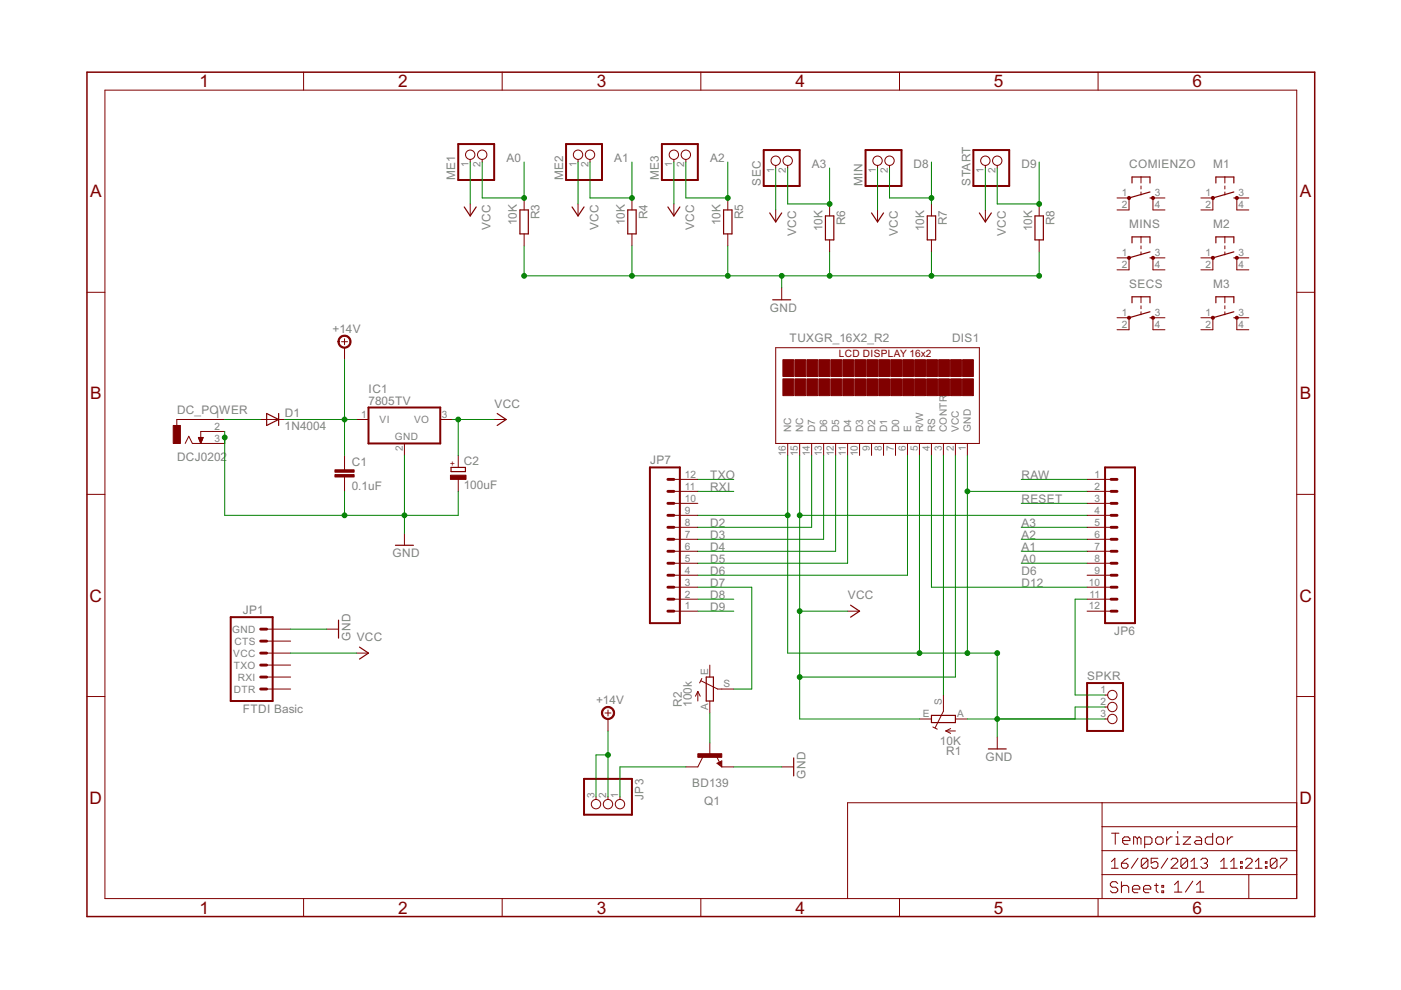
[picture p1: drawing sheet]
<svg xmlns="http://www.w3.org/2000/svg" width="297mm" height="210mm" viewBox="0 0 297 210" stroke-linecap="round" stroke-linejoin="round" font-family="sans-serif">
<path d="M97.2 30.5h7.6v7.7h-7.6zM120 30.5h7.6v7.7h-7.6zM140.3 30.5h7.7v7.7h-7.7zM161.9 31.8h7.6v7.6h-7.6zM183.5 31.8h7.6v7.6h-7.6zM206.4 31.8h7.6v7.6h-7.6zM78.1 86.4h15.2v7.6h-15.2zM137.8 99.1h6.3v33h-6.3zM234.3 99.1h6.3v33h-6.3zM48.9 130.9h8.9v17.7h-8.9zM230.5 144.8h7.6v10.2h-7.6zM123.8 165.1h10.2v7.6h-10.2z" fill="none" stroke="#800000" stroke-width=".42"/>
<g fill="none" stroke="#800000" stroke-width=".61">
<path d="M141.6 106.7h1.3M141.6 104.2h1.3M141.6 101.6h1.3M141.6 111.8h1.3M141.6 109.3h1.3M141.6 114.3h1.3M141.6 116.9h1.3M141.6 119.4h1.3M235.6 106.7h1.2M235.6 104.2h1.2M235.6 101.6h1.2M235.6 111.8h1.2"/>
<path d="M235.6 109.3h1.2M235.6 114.3h1.2M235.6 116.9h1.2M235.6 119.4h1.2M55.3 135.9h1.2M55.3 138.5h1.2M55.3 133.4h1.2M141.6 122h1.3M141.6 124.5h1.3M141.6 127h1.3M141.6 129.6h1.3M235.6 122h1.2"/>
<path d="M235.6 124.5h1.2M235.6 127h1.2M235.6 129.6h1.2M55.3 141h1.2M55.3 143.6h1.2M55.3 146.1h1.2"/>
</g>
<g fill="none" stroke="#800000" stroke-width=".21">
<path d="M22.2 19.1h252.7v171.4h-252.7zM64.4 15.3v3.8M106.5 15.3v3.8M148.6 15.3v3.8M190.7 15.3v3.8M232.8 15.3v3.8M99.7 33.8v.6M102.2 33.8v.6M122.6 33.8v.6M125.1 33.8v.6M142.9 33.8v.6M145.4 33.8v.6"/>
<path d="M164.5 35.1v.5M167 35.1v.5M186.1 35.1v.5M188.6 35.1v.5M208.9 35.1v.5M211.4 35.1v.5M241.9 37.5v1.3M241.9 39.4v.7M259.7 37.5v1.3M259.7 39.4v.7M99.7 43.2v2.6M111.1 42v2.5"/>
<path d="M111.1 49.6v2.5M122.6 43.2v2.6M134 42v2.5M134 49.6v2.5M142.9 43.2v2.6M154.3 42v2.5M154.3 49.6v2.5M164.5 44.5v2.6M175.9 43.2v2.6M175.9 50.9v2.5M186.1 44.5v2.6M197.5 43.2v2.6"/>
<path d="M197.5 50.9v2.5M208.9 44.5v2.6M220.3 43.2v2.6M220.3 50.9v2.5M236.8 42h2.6v2.5h-2.6M236.8 54.7h2.6v2.5h-2.6M241.9 40.7v.6M241.9 50.2v1.3M241.9 52.1v.7M241.9 53.4v.6M247 42h-2.5v2.5h2.5M247 54.7h-2.5v2.5h2.5"/>
<path d="M254.6 42h2.6v2.5h-2.6M254.6 54.7h2.6v2.5h-2.6M259.7 40.7v.6M259.7 50.2v1.3M259.7 52.1v.7M259.7 53.4v.6M264.8 42h-2.6v2.5h2.6M264.8 54.7h-2.6v2.5h2.6M18.4 62h3.8M72.4 72.5h1.3M73 71.8v1.3M73 73.7v2.6"/>
<path d="M164.5 73.7h43.1v20.3h-43.1zM165.7 61v2.6M236.8 67.4h2.6v2.5h-2.6M241.9 62.9v1.3M241.9 64.8v.7M241.9 66.1v.6M247 67.4h-2.5v2.5h2.5M254.6 67.4h2.6v2.5h-2.6M259.7 62.9v1.3M259.7 64.8v.7M259.7 66.1v.6M264.8 67.4h-2.6v2.5h2.6"/>
<path d="M274.9 62h3.8M39.3 94l.7-1.5 .8 1.5h6.8M42.1 92.8h1l-.5 1.2zM42.1 92.8h1M42.1 92.9h.9M42.2 93h.7M42.2 93.2h.7M42.3 93.3h.6M42.3 93.4h.5M42.4 93.5h.4M42.4 93.7h.3M42.5 93.8h.2"/>
<path d="M42.5 93.9h.1M47.6 88.9h-10.1v1.3M47.6 91.5h-5v2.5M55.3 88.9h5M73 96.6v3M75.6 88.9h2.5M85.7 94v2.6M93.3 88.9h2.6M97.2 96.6v2.5M104.8 88.9h2.5M167 94v2.6M169.5 94v2.6"/>
<path d="M172.1 94v2.6M174.6 94v2.6M177.2 94v2.6M179.7 94v2.6M182.2 94v2.6M184.8 94v2.6M187.3 94v2.6M189.9 94v2.6M192.4 94v2.6M194.9 94v2.6M197.5 94v2.6M200 94v2.6"/>
<path d="M202.6 94v2.6M205.1 94v2.6M18.4 104.8h3.8M73 101.1v3.1M85.7 113.1v2.5M97.2 101.6v2.6M142.9 101.6h5.1M142.9 104.2h5.1M142.9 106.7h5.1M142.9 109.3h5.1M142.9 111.8h5.1M142.9 114.3h5.1"/>
<path d="M142.9 116.9h5.1M142.9 119.4h5.1M230.5 101.6h5.1M230.5 104.2h5.1M230.5 106.7h5.1M230.5 109.3h5.1M230.5 111.8h5.1M230.5 114.3h5.1M230.5 116.9h5.1M230.5 119.4h5.1M274.9 104.8h3.8M56.5 138.5h5.1"/>
<path d="M56.5 135.9h5.1M56.5 133.4h5.1M69.2 133.4h2.6M75.6 138.5h2.5M142.9 122h5.1M142.9 124.5h5.1M142.9 127h5.1M142.9 129.6h5.1M179.7 129.6h2.5M230.5 122h5.1M230.5 124.5h5.1M230.5 127h5.1"/>
<path d="M230.5 129.6h5.1M18.4 147.7h3.8M56.5 146.1h5.1M56.5 143.6h5.1M56.5 141h5.1M128.3 151.2h1.2M128.9 150.5v1.3M128.9 152.4v2.6M148 146.6v2M148 146.6l-.6 1M148 146.6l.5 1M148.6 144.3l3.5 1.8h3.5"/>
<path d="M148.8 143.8l-.5 1M150.5 141v2.6M150.5 148.6v2.6M150.5 157.5v2.6M194.9 152.4h2.6M197.8 154.1l.9 .5M200 147.4v3.4l-1.7 3.5M200.5 155h2.1M200.5 155l1 .5M201.5 154.5l-1 .5M202.6 152.4h2.5M211.4 156.3v2.5"/>
<path d="M234.3 152.4h.6M234.3 147.4h.6M234.3 149.9h.6M274.9 147.7h3.8M126.4 168.9v.6M128.9 168.9v.6M131.4 168.9v.6M149 160.6l-1 2h-2.6M151.9 160.4l.6 1.2M152 161.8l1-.5v1.3zM153 162.6h2.6M165.7 162.6h2.6"/>
<path d="M233.7 170.2v20.3M233.7 175.3h41.2M235.7 176.7h1.5M236.5 176.7v2.3M238 178.2h1.6v-.4l-.4-.4h-.8l-.4 .4v.8l.4 .4h.8M241.1 177.8l.4-.4 .4 .4v1.2M241.1 177.8l-.4-.4h-.4v1.6M241.1 177.8v1.2M242.7 179h1.2l.3-.4v-.8l-.3-.4h-1.2v2.4M245 177.8l.4-.4h.8l.4 .4v.8l-.4 .4h-.8l-.4-.4zM247.4 177.4v1.6M248.5 177.4h-.4l-.7 .8"/>
<path d="M249.3 179h.8M249.3 177.4h.4v1.6M249.7 176.3v.4M250.9 177.4h1.5l-1.5 1.6h1.5M253.6 177.4h.8l.4 .4v1.2h-1.2l-.4-.4 .4-.4h1.2M257.1 176.7v2.3h-1.2l-.4-.4v-.8l.4-.4h1.2M258.3 177.4h.8l.3 .4v.8l-.3 .4h-.8l-.4-.4v-.8zM260.2 177.4v1.6M261.4 177.4h-.4l-.8 .8M274.9 170.2h-95.2v20.3M64.4 190.5v3.8M106.5 190.5v3.8"/>
<path d="M148.6 190.5v3.8M190.7 190.5v3.8M232.8 190.5v3.8M233.7 185.4h41.2M233.7 180.4h41.2M235.6 182.7l.8-.7v2.1M235.6 184.1h1.5M237 187.3l-.4-.4h-.8l-.4 .4v.4l.4 .4h.8l.4 .4v.4l-.4 .4h-.8l-.4-.4M237.8 183h1l.4 .4v.3l-.4 .4h-.7l-.3-.4zM237.8 186.9v2.4M237.8 188.1l.3-.4h.8l.4 .4v1.2M239.2 182l-.7 .3-.7 .7"/>
<path d="M240.1 188.5h1.6v-.4l-.4-.4h-.8l-.4 .4v.8l.4 .4h.8M241.3 182l-1.4 2.1M242.4 188.5h1.6v-.4l-.4-.4h-.8l-.4 .4v.8l.4 .4h.8M243.4 182.3v1.4l-.4 .4h-.7l-.3-.4M243.4 182.3l-.4-.3h-.7l-.3 .3v1.4M243.4 182.3l-1.4 1.4M244.8 187.7h.8M245.2 187.3v1.6l.4 .4M245.5 182h-1.4v1l.7-.3h.3l.4 .3v.7l-.4 .4h-.7l-.3-.4M246.3 187.7h.4v.4h-.4zM246.3 188.9h.4v.4h-.4zM247.6 182l-1.4 2.1"/>
<path d="M248.3 182.3l.3-.3h.7l.4 .3v.4l-1.4 1.4h1.4M249 187.6l.8-.8v2.3M249 189.1h1.6M251.8 182.3v1.4l-.4 .4h-.7l-.3-.4M251.8 182.3l-.4-.3h-.7l-.3 .3v1.4M251.8 182.3l-1.4 1.4M252.5 184.1h1.4M252.5 182.7l.7-.7v2.1M252.9 186.8l-1.6 2.3M253.7 189.1h1.5M253.7 187.6l.8-.8v2.3M254.6 182.3l.4-.3h.7l.3 .3v.4l-.3 .3"/>
<path d="M255.3 183h.4M255.7 183l.3 .4v.3l-.3 .4h-.7l-.4-.4M258.8 184.1h1.4M258.8 182.7l.7-.7v2.1M260.9 184.1h1.4M260.9 182.7l.7-.7v2.1M263 183.7h.4v.4h-.4zM263 182.7h.4v.3h-.4zM264.1 182.3l.3-.3h.7l.4 .3v.4l-1.4 1.4h1.4M264.8 185.4v5.1M266.2 184.1h1.4M266.2 182.7l.7-.7v2.1"/>
<path d="M268.3 183.7h.3v.4h-.3zM268.3 182.7h.3v.3h-.3zM270.7 182.3v1.4l-.3 .4h-.7l-.4-.4M270.7 182.3l-.3-.3h-.7l-.4 .3v1.4M270.7 182.3l-1.4 1.4M271.4 182h1.4v.3l-1.4 1.4v.4"/>
<circle cx="99.7" cy="32.8" r=".99"/>
<circle cx="102.2" cy="32.8" r=".99"/>
<circle cx="122.6" cy="32.8" r=".99"/>
<circle cx="125.1" cy="32.8" r=".99"/>
<circle cx="142.9" cy="32.8" r=".99"/>
<circle cx="145.4" cy="32.8" r=".99"/>
<circle cx="164.5" cy="34.1" r=".99"/>
<circle cx="167" cy="34.1" r=".99"/>
<circle cx="186.1" cy="34.1" r=".99"/>
<circle cx="188.6" cy="34.1" r=".99"/>
<circle cx="208.9" cy="34.1" r=".99"/>
<circle cx="211.4" cy="34.1" r=".99"/>
<circle cx="235.8" cy="152.4" r=".99"/>
<circle cx="235.8" cy="147.4" r=".99"/>
<circle cx="235.8" cy="149.9" r=".99"/>
<circle cx="126.4" cy="170.5" r=".99"/>
<circle cx="128.9" cy="170.5" r=".99"/>
<circle cx="131.4" cy="170.5" r=".99"/>
</g>
<g fill="#800000" stroke="#800000" stroke-width=".21">
<path d="M36.7 90.2h1.5v3.8h-1.5z"/>
<path d="M71 100.6h4.1v.5h-4.1z"/>
<path d="M71 99.6h4.1v.5h-4.1z"/>
<path d="M95.5 100.8h3.3v.8h-3.3z"/>
<path d="M204.1 76.3h2.3v3.5h-2.3z"/>
<path d="M204.1 80.3h2.3v3.6h-2.3z"/>
<path d="M201.5 76.3h2.3v3.5h-2.3z"/>
<path d="M201.5 80.3h2.3v3.6h-2.3z"/>
<path d="M199 76.3h2.3v3.5h-2.3z"/>
<path d="M199 80.3h2.3v3.6h-2.3z"/>
<path d="M196.5 76.3h2.3v3.5h-2.3z"/>
<path d="M196.5 80.3h2.3v3.6h-2.3z"/>
<path d="M193.9 76.3h2.3v3.5h-2.3z"/>
<path d="M193.9 80.3h2.3v3.6h-2.3z"/>
<path d="M191.4 76.3h2.3v3.5h-2.3z"/>
<path d="M191.4 80.3h2.3v3.6h-2.3z"/>
<path d="M188.8 76.3h2.3v3.5h-2.3z"/>
<path d="M188.8 80.3h2.3v3.6h-2.3z"/>
<path d="M186.3 76.3h2.3v3.5h-2.3z"/>
<path d="M186.3 80.3h2.3v3.6h-2.3z"/>
<path d="M183.8 76.3h2.3v3.5h-2.3z"/>
<path d="M183.8 80.3h2.3v3.6h-2.3z"/>
<path d="M181.2 76.3h2.3v3.5h-2.3z"/>
<path d="M181.2 80.3h2.3v3.6h-2.3z"/>
<path d="M178.7 76.3h2.3v3.5h-2.3z"/>
<path d="M178.7 80.3h2.3v3.6h-2.3z"/>
<path d="M176.1 76.3h2.3v3.5h-2.3z"/>
<path d="M176.1 80.3h2.3v3.6h-2.3z"/>
<path d="M173.6 76.3h2.3v3.5h-2.3z"/>
<path d="M173.6 80.3h2.3v3.6h-2.3z"/>
<path d="M171.1 76.3h2.3v3.5h-2.3z"/>
<path d="M171.1 80.3h2.3v3.6h-2.3z"/>
<path d="M168.5 76.3h2.3v3.5h-2.3z"/>
<path d="M168.5 80.3h2.3v3.6h-2.3z"/>
<path d="M166 76.3h2.3v3.5h-2.3z"/>
<path d="M166 80.3h2.3v3.6h-2.3z"/>
<path d="M148 159.8h5v.8h-5z"/>
</g>
<g fill="none" stroke="#800000" stroke-width=".25">
<path d="M240 38.8v-1.3h3.8v1.3M257.8 38.8v-1.3h3.8v1.3M98.4 43.9l1.3 1.9 1.3-1.9M110.2 44.5h1.8v5.1h-1.8zM121.3 43.9l1.3 1.9 1.2-1.9M133.1 44.5h1.8v5.1h-1.8zM141.6 43.9l1.3 1.9 1.2-1.9M153.4 44.5h1.8v5.1h-1.8zM163.2 45.1l1.3 2 1.2-2M175 45.8h1.8v5.1h-1.8zM184.8 45.1l1.3 2 1.2-2M196.6 45.8h1.8v5.1h-1.8z"/>
<path d="M207.6 45.1l1.3 2 1.3-2M219.4 45.8h1.8v5.1h-1.8zM240 51.5v-1.3h3.8v1.3M243.8 42h.7M243.8 40.7l-4.4 1.3M243.8 54.7h.7M243.8 53.4l-4.4 1.3M257.8 51.5v-1.3h3.8v1.3M261.6 42h.6M261.6 54.7h.6M261.6 40.7l-4.4 1.3M261.6 53.4l-4.4 1.3"/>
<path d="M163.8 63.6h3.8M240 64.2v-1.3h3.8v1.3M243.8 67.4h.7M243.8 66.1l-4.4 1.3M257.8 64.2v-1.3h3.8v1.3M261.6 67.4h.6M261.6 66.1l-4.4 1.3M56.5 87.7l2.6 1.2-2.6 1.3zM59.1 87.7v2.5M95.6 99.1h3.1v.9h-3.1zM105.4 87.7l1.9 1.2-1.9 1.3M83.8 115.6h3.9"/>
<path d="M71.8 131.5v3.8M76.2 137.2l1.9 1.3-1.9 1.2M180.3 128.3l1.9 1.3-1.9 1.3M149.7 143.6h1.6v5h-1.6zM197.5 151.7h5.1v1.5h-5.1zM209.5 158.8h3.8M152.9 161.6v.7l-.6-.5 .5-.2v.4l-.3-.2M168.3 160.7v3.8"/>
</g>
<g fill="#800000" stroke="#800000" stroke-width=".21">
<path d="M72 71.5a1.4 1.4 0 0 1 2.2 .2 1.4 1.4 0 0 1-.8 2.1 1.4 1.4 0 0 1-1.8-1.3h.3a1.14 1.14 0 0 1 1.7-1 1.14 1.14 0 0 1 .1 1.9 1.14 1.14 0 0 1-1.8-.7v-.2h-.3z" fill-rule="evenodd"/>
<path d="M127.9 150.2a1.4 1.4 0 0 1 2.2 .3 1.4 1.4 0 0 1-.8 2 1.4 1.4 0 0 1-1.8-1.3h.3a1.15 1.15 0 0 1 1.6-1.1 1.15 1.15 0 0 1 .3 1.9 1.15 1.15 0 0 1-1.9-.6v-.2h-.3z" fill-rule="evenodd"/>
<circle cx="239.4" cy="42" r=".33"/>
<circle cx="244.5" cy="42" r=".33"/>
<circle cx="239.4" cy="54.7" r=".33"/>
<circle cx="244.5" cy="54.7" r=".33"/>
<circle cx="239.4" cy="67.4" r=".33"/>
<circle cx="244.5" cy="67.4" r=".33"/>
<circle cx="257.2" cy="42" r=".33"/>
<circle cx="262.2" cy="42" r=".33"/>
<circle cx="257.2" cy="54.7" r=".33"/>
<circle cx="262.2" cy="54.7" r=".33"/>
<circle cx="257.2" cy="67.4" r=".33"/>
<circle cx="262.2" cy="67.4" r=".33"/>
</g>
<path d="M18.4 15.3h260.3v179h-260.3z" fill="none" stroke="#800000" stroke-width=".32"/>
<g fill="none" stroke="#008000" stroke-width=".21">
<path d="M99.7 34.4v8.8M102.2 34.4v7.6h8.9v-7.6M122.6 34.4v8.8M125.1 34.4v7.6h8.9v-7.6M142.9 34.4v8.8M145.4 34.4v7.6h8.9v-7.6M164.5 35.6v8.9M167 35.6v7.6h8.9v-7.6M186.1 35.6v8.9M188.6 35.6v6.4h8.9M197.5 34.4v8.8M208.9 35.6v8.9"/>
<path d="M220.3 34.4v8.8h-8.9v-7.6M111.1 52.1v6.4h109.2v-5.1M134 52.1v6.4M154.3 52.1v6.4M165.7 58.5v2.5M175.9 53.4v5.1M197.5 53.4v5.1M73 76.3v20.3M47.6 88.9h7.7M47.6 91.5v17.8h49.6v-5.1M60.3 88.9h15.3M85.7 96.6v16.5"/>
<path d="M95.9 88.9h8.9M97.2 88.9v7.7M167 96.6v41.9h44.4v17.8M169.5 96.6v55.8h25.4M172.1 96.6v15.2h-24.1M174.6 96.6v17.7h-26.6M177.2 96.6v20.3h-29.2M179.7 96.6v22.8h-31.7M192.4 96.6v25.4h-44.4M194.9 96.6v41.9M197.5 96.6v27.9h33M200 96.6v50.8"/>
<path d="M202.6 96.6v47h-33.1M205.1 96.6v41.9M73 104.2v5.1M148 101.6h7.6M148 104.2h7.6M148 109.3h19M169.5 109.3h61M205.1 104.2h25.4M216.5 106.7h14M216.5 101.6h14M216.5 111.8h14M216.5 114.3h14"/>
<path d="M216.5 116.9h14M216.5 119.4h14M61.6 138.5h14M61.6 133.4h7.6M148 124.5h11.4v21.6h-3.8M148 129.6h7.6M148 127h7.6M169.5 129.6h10.2M230.5 127h-2.6v20.4h6.4M128.9 155v13.9M150.5 151.2v6.3M205.1 152.4h29.2"/>
<path d="M234.3 149.9h-6.4v2.5M128.9 160.1h-2.5v8.8M145.4 162.6h-14v6.3M155.6 162.6h10.1"/>
</g>
<g fill="#008000" stroke="#008000" stroke-width=".21">
<circle cx="220.3" cy="43.2" r=".51"/>
<circle cx="197.5" cy="42" r=".51"/>
<circle cx="175.9" cy="43.2" r=".51"/>
<circle cx="154.3" cy="42" r=".51"/>
<circle cx="134" cy="42" r=".51"/>
<circle cx="111.1" cy="42" r=".51"/>
<circle cx="97.2" cy="88.9" r=".51"/>
<circle cx="169.5" cy="143.6" r=".51"/>
<circle cx="169.5" cy="129.6" r=".51"/>
<circle cx="169.5" cy="109.3" r=".51"/>
<circle cx="47.6" cy="92.8" r=".51"/>
<circle cx="85.7" cy="109.3" r=".51"/>
<circle cx="73" cy="109.3" r=".51"/>
<circle cx="205.1" cy="138.5" r=".51"/>
<circle cx="194.9" cy="138.5" r=".51"/>
<circle cx="211.4" cy="138.5" r=".51"/>
<circle cx="211.4" cy="152.4" r=".51"/>
<circle cx="167" cy="109.3" r=".51"/>
<circle cx="205.1" cy="104.2" r=".51"/>
<circle cx="165.7" cy="58.5" r=".51"/>
<circle cx="134" cy="58.5" r=".51"/>
<circle cx="154.3" cy="58.5" r=".51"/>
<circle cx="175.9" cy="58.5" r=".51"/>
<circle cx="197.5" cy="58.5" r=".51"/>
<circle cx="220.3" cy="58.5" r=".51"/>
<circle cx="111.1" cy="58.5" r=".51"/>
<circle cx="73" cy="88.9" r=".51"/>
<circle cx="128.9" cy="160.1" r=".51"/>
</g>
<g font-size="4.1" fill="#800000">
<text x="42.3" y="18.5">1</text>
<text x="84.4" y="18.5">2</text>
<text x="126.5" y="18.5">3</text>
<text x="168.6" y="18.5">4</text>
<text x="210.7" y="18.5">5</text>
<text x="252.9" y="18.5">6</text>
<text x="19.1" y="41.8">A</text>
<text x="275.6" y="41.8">A</text>
<text x="19.1" y="84.7">B</text>
<text x="275.6" y="84.7">B</text>
<text x="19" y="127.5">C</text>
<text x="275.5" y="127.5">C</text>
<text x="19" y="170.4">D</text>
<text x="275.5" y="170.4">D</text>
<text x="42.3" y="193.7">1</text>
<text x="84.4" y="193.7">2</text>
<text x="126.5" y="193.7">3</text>
<text x="168.6" y="193.7">4</text>
<text x="210.7" y="193.7">5</text>
<text x="252.9" y="193.7">6</text>
</g>
<g font-size="2.8" fill="#808080">
<text x="107.4" y="34.4">A0</text>
<text x="130.2" y="34.4">A1</text>
<text x="150.5" y="34.4">A2</text>
<text x="172.1" y="35.6">A3</text>
<text x="193.7" y="35.6">D8</text>
<text x="216.6" y="35.6">D9</text>
<text x="239.4" y="35.6">COMIENZO</text>
<text x="257.2" y="35.6">M1</text>
<text x="96.5" y="38.1" transform="rotate(-90 96.5 38.1)">ME1</text>
<text x="119.4" y="38.1" transform="rotate(-90 119.4 38.1)">ME2</text>
<text x="139.7" y="38.1" transform="rotate(-90 139.7 38.1)">ME3</text>
<text x="161.3" y="39.4" transform="rotate(-90 161.3 39.4)">SEC</text>
<text x="182.9" y="39.4" transform="rotate(-90 182.9 39.4)">MIN</text>
<text x="205.7" y="39.4" transform="rotate(-90 205.7 39.4)">START</text>
<text x="109.6" y="47.8" transform="rotate(-90 109.6 47.8)">10K</text>
<text x="114.4" y="46.5" transform="rotate(-90 114.4 46.5)">R3</text>
<text x="132.5" y="47.8" transform="rotate(-90 132.5 47.8)">10K</text>
<text x="137.3" y="46.5" transform="rotate(-90 137.3 46.5)">R4</text>
<text x="152.8" y="47.8" transform="rotate(-90 152.8 47.8)">10K</text>
<text x="157.6" y="46.5" transform="rotate(-90 157.6 46.5)">R5</text>
<text x="179.2" y="47.7" transform="rotate(-90 179.2 47.7)">R6</text>
<text x="200.8" y="47.7" transform="rotate(-90 200.8 47.7)">R7</text>
<text x="223.6" y="47.7" transform="rotate(-90 223.6 47.7)">R8</text>
<text x="104" y="48.7" transform="rotate(-90 104 48.7)">VCC</text>
<text x="126.9" y="48.7" transform="rotate(-90 126.9 48.7)">VCC</text>
<text x="147.2" y="48.7" transform="rotate(-90 147.2 48.7)">VCC</text>
<text x="168.8" y="50" transform="rotate(-90 168.8 50)">VCC</text>
<text x="174.4" y="49.1" transform="rotate(-90 174.4 49.1)">10K</text>
<text x="190.4" y="50" transform="rotate(-90 190.4 50)">VCC</text>
<text x="196" y="49.1" transform="rotate(-90 196 49.1)">10K</text>
<text x="213.2" y="50" transform="rotate(-90 213.2 50)">VCC</text>
<text x="218.8" y="49.1" transform="rotate(-90 218.8 49.1)">10K</text>
<text x="239.4" y="48.3">MINS</text>
<text x="257.2" y="48.3">M2</text>
<text x="239.4" y="61">SECS</text>
<text x="257.2" y="61">M3</text>
<text x="70.5" y="70.5">+14V</text>
<text x="163.2" y="66.1">GND</text>
<text x="167.4" y="72.4">TUXGR_16X2_R2</text>
<text x="201.9" y="72.4">DIS1</text>
<text x="78.2" y="83.2">IC1</text>
<text x="37.5" y="87.7">DC_POWER</text>
<text x="60.4" y="88.5">D1</text>
<text x="78.1" y="85.8">7805TV</text>
<text x="104.8" y="86.4">VCC</text>
<text x="60.3" y="91.3">1N4004</text>
<text x="37.5" y="97.8">DCJ0202</text>
<text x="74.6" y="98.7">C1</text>
<text x="98.4" y="98.6">C2</text>
<text x="137.8" y="98.3">JP7</text>
<text x="150.5" y="101.6">TXO</text>
<text x="216.6" y="101.6">RAW</text>
<text x="74.6" y="103.8">0.1uF</text>
<text x="98.3" y="103.7">100uF</text>
<text x="150.5" y="104.2">RXI</text>
<text x="216.6" y="106.7">RESET</text>
<text x="150.5" y="111.8">D2</text>
<text x="216.6" y="111.8">A3</text>
<text x="83.2" y="118.2">GND</text>
<text x="150.5" y="114.3">D3</text>
<text x="150.5" y="116.9">D4</text>
<text x="150.5" y="119.4">D5</text>
<text x="216.6" y="114.3">A2</text>
<text x="216.6" y="116.9">A1</text>
<text x="216.6" y="119.4">A0</text>
<text x="150.5" y="124.5">D7</text>
<text x="150.5" y="122">D6</text>
<text x="216.6" y="124.5">D12</text>
<text x="216.6" y="122">D6</text>
<text x="51.5" y="130.1">JP1</text>
<text x="150.5" y="129.6">D9</text>
<text x="150.5" y="127">D8</text>
<text x="179.7" y="127">VCC</text>
<text x="74.3" y="135.9" transform="rotate(-90 74.3 135.9)">GND</text>
<text x="75.6" y="135.9">VCC</text>
<text x="236.2" y="134.7">JP6</text>
<text x="126.4" y="149.3">+14V</text>
<text x="144.5" y="149.9" transform="rotate(-90 144.5 149.9)">R2</text>
<text x="146.7" y="149.9" transform="rotate(-90 146.7 149.9)">100k</text>
<text x="230.5" y="144.2">SPKR</text>
<text x="51.5" y="151.2">FTDI Basic</text>
<text x="199.3" y="158">10K</text>
<text x="200.6" y="160.2">R1</text>
<text x="208.9" y="161.3">GND</text>
<text x="146.7" y="166.9">BD139</text>
<text x="170.8" y="165.1" transform="rotate(-90 170.8 165.1)">GND</text>
<text x="136.4" y="169.6" transform="rotate(-90 136.4 169.6)">JP3</text>
<text x="149.3" y="170.7">Q1</text>
</g>
<g font-size="2.4" fill="#808080">
<text x="99.3" y="35.3" transform="rotate(-90 99.3 35.3)">1</text>
<text x="101.9" y="35.3" transform="rotate(-90 101.9 35.3)">2</text>
<text x="122.2" y="35.3" transform="rotate(-90 122.2 35.3)">1</text>
<text x="124.7" y="35.3" transform="rotate(-90 124.7 35.3)">2</text>
<text x="142.5" y="35.3" transform="rotate(-90 142.5 35.3)">1</text>
<text x="145.1" y="35.3" transform="rotate(-90 145.1 35.3)">2</text>
<text x="164.1" y="36.6" transform="rotate(-90 164.1 36.6)">1</text>
<text x="166.6" y="36.6" transform="rotate(-90 166.6 36.6)">2</text>
<text x="185.7" y="36.6" transform="rotate(-90 185.7 36.6)">1</text>
<text x="188.2" y="36.6" transform="rotate(-90 188.2 36.6)">2</text>
<text x="208.5" y="36.6" transform="rotate(-90 208.5 36.6)">1</text>
<text x="211.1" y="36.6" transform="rotate(-90 211.1 36.6)">2</text>
<text x="237.8" y="41.6">1</text>
<text x="244.8" y="41.6">3</text>
<text x="255.6" y="41.6">1</text>
<text x="262.6" y="41.6">3</text>
<text x="237.8" y="44.2">2</text>
<text x="244.8" y="44.2">4</text>
<text x="255.6" y="44.2">2</text>
<text x="262.6" y="44.2">4</text>
<text x="237.8" y="54.3">1</text>
<text x="237.8" y="56.9">2</text>
<text x="244.8" y="54.3">3</text>
<text x="244.8" y="56.9">4</text>
<text x="255.6" y="54.3">1</text>
<text x="255.6" y="56.9">2</text>
<text x="262.6" y="54.3">3</text>
<text x="262.6" y="56.9">4</text>
<text x="237.8" y="67">1</text>
<text x="237.8" y="69.6">2</text>
<text x="244.8" y="67">3</text>
<text x="244.8" y="69.6">4</text>
<text x="255.6" y="67">1</text>
<text x="255.6" y="69.6">2</text>
<text x="262.6" y="67">3</text>
<text x="262.6" y="69.6">4</text>
<text x="45.5" y="88.6">1</text>
<text x="76.6" y="88.6">1</text>
<text x="80.5" y="89.7">VI</text>
<text x="87.8" y="89.7">VO</text>
<text x="93.7" y="88.6">3</text>
<text x="45.5" y="91.1">2</text>
<text x="45.5" y="93.7">3</text>
<text x="83.7" y="93.3">GND</text>
<text x="85.4" y="95.6" transform="rotate(-90 85.4 95.6)">2</text>
<text x="167.8" y="91.7" transform="rotate(-90 167.8 91.7)">NC</text>
<text x="170.3" y="91.7" transform="rotate(-90 170.3 91.7)">NC</text>
<text x="172.8" y="91.7" transform="rotate(-90 172.8 91.7)">D7</text>
<text x="175.4" y="91.7" transform="rotate(-90 175.4 91.7)">D6</text>
<text x="177.9" y="91.7" transform="rotate(-90 177.9 91.7)">D5</text>
<text x="180.5" y="91.7" transform="rotate(-90 180.5 91.7)">D4</text>
<text x="183" y="91.7" transform="rotate(-90 183 91.7)">D3</text>
<text x="184.4" y="95.6" transform="rotate(-90 184.4 95.6)">9</text>
<text x="185.5" y="91.7" transform="rotate(-90 185.5 91.7)">D2</text>
<text x="187" y="95.6" transform="rotate(-90 187 95.6)">8</text>
<text x="188.1" y="91.7" transform="rotate(-90 188.1 91.7)">D1</text>
<text x="189.5" y="95.6" transform="rotate(-90 189.5 95.6)">7</text>
<text x="190.6" y="91.7" transform="rotate(-90 190.6 91.7)">D0</text>
<text x="192" y="95.6" transform="rotate(-90 192 95.6)">6</text>
<text x="193.2" y="91.7" transform="rotate(-90 193.2 91.7)">E</text>
<text x="194.6" y="95.6" transform="rotate(-90 194.6 95.6)">5</text>
<text x="195.7" y="91.7" transform="rotate(-90 195.7 91.7)">R/W</text>
<text x="197.1" y="95.6" transform="rotate(-90 197.1 95.6)">4</text>
<text x="198.2" y="91.7" transform="rotate(-90 198.2 91.7)">RS</text>
<text x="199.7" y="95.6" transform="rotate(-90 199.7 95.6)">3</text>
<text x="200.8" y="91.7" transform="rotate(-90 200.8 91.7)">CONTR</text>
<text x="202.2" y="95.6" transform="rotate(-90 202.2 95.6)">2</text>
<text x="203.3" y="91.7" transform="rotate(-90 203.3 91.7)">VCC</text>
<text x="204.7" y="95.6" transform="rotate(-90 204.7 95.6)">1</text>
<text x="205.9" y="91.7" transform="rotate(-90 205.9 91.7)">GND</text>
<text x="145.2" y="101.3">12</text>
<text x="166.6" y="96.8" transform="rotate(-90 166.6 96.8)">16</text>
<text x="169.2" y="96.8" transform="rotate(-90 169.2 96.8)">15</text>
<text x="171.7" y="96.8" transform="rotate(-90 171.7 96.8)">14</text>
<text x="174.3" y="96.8" transform="rotate(-90 174.3 96.8)">13</text>
<text x="176.8" y="96.8" transform="rotate(-90 176.8 96.8)">12</text>
<text x="179.3" y="96.6" transform="rotate(-90 179.3 96.6)">11</text>
<text x="181.9" y="96.8" transform="rotate(-90 181.9 96.8)">10</text>
<text x="232" y="101.3">1</text>
<text x="145.2" y="106.4">10</text>
<text x="145.2" y="103.8">11</text>
<text x="232" y="103.8">2</text>
<text x="232" y="106.4">3</text>
<text x="145.2" y="114">7</text>
<text x="145.2" y="111.5">8</text>
<text x="145.2" y="108.9">9</text>
<text x="232" y="108.9">4</text>
<text x="232" y="111.5">5</text>
<text x="232" y="114">6</text>
<text x="145.2" y="119.1">5</text>
<text x="145.2" y="116.5">6</text>
<text x="232" y="116.5">7</text>
<text x="232" y="119.1">8</text>
<text x="145.2" y="124.1">3</text>
<text x="145.2" y="121.6">4</text>
<text x="230.9" y="124.1">10</text>
<text x="232" y="121.6">9</text>
<text x="145.2" y="129.2">1</text>
<text x="145.2" y="126.7">2</text>
<text x="230.9" y="129.2">12</text>
<text x="231" y="126.7">11</text>
<text x="49.2" y="134.2">GND</text>
<text x="49.7" y="136.7">CTS</text>
<text x="49.5" y="139.2">VCC</text>
<text x="49.6" y="141.8">TXO</text>
<text x="150.1" y="143.2" transform="rotate(-90 150.1 143.2)">E</text>
<text x="49.6" y="146.8">DTR</text>
<text x="50.4" y="144.3">RXI</text>
<text x="153.4" y="145.7">S</text>
<text x="199.7" y="149.5" transform="rotate(-90 199.7 149.5)">S</text>
<text x="233.3" y="147">1</text>
<text x="233.3" y="149.5">2</text>
<text x="150.1" y="150.4" transform="rotate(-90 150.1 150.4)">A</text>
<text x="195.7" y="152.1">E</text>
<text x="202.9" y="152.1">A</text>
<text x="233.3" y="152.1">3</text>
<text x="126" y="169.1" transform="rotate(-90 126 169.1)">3</text>
<text x="128.6" y="169.1" transform="rotate(-90 128.6 169.1)">2</text>
<text x="131.1" y="169.1" transform="rotate(-90 131.1 169.1)">1</text>
</g>
<text font-size="2.4" fill="#800000" x="177.8" y="75.7">LCD DISPLAY 16x2</text>
<text font-size="2" fill="#800000" x="96.6" y="98.7" transform="rotate(-90 96.6 98.7)">+</text>
</svg>
